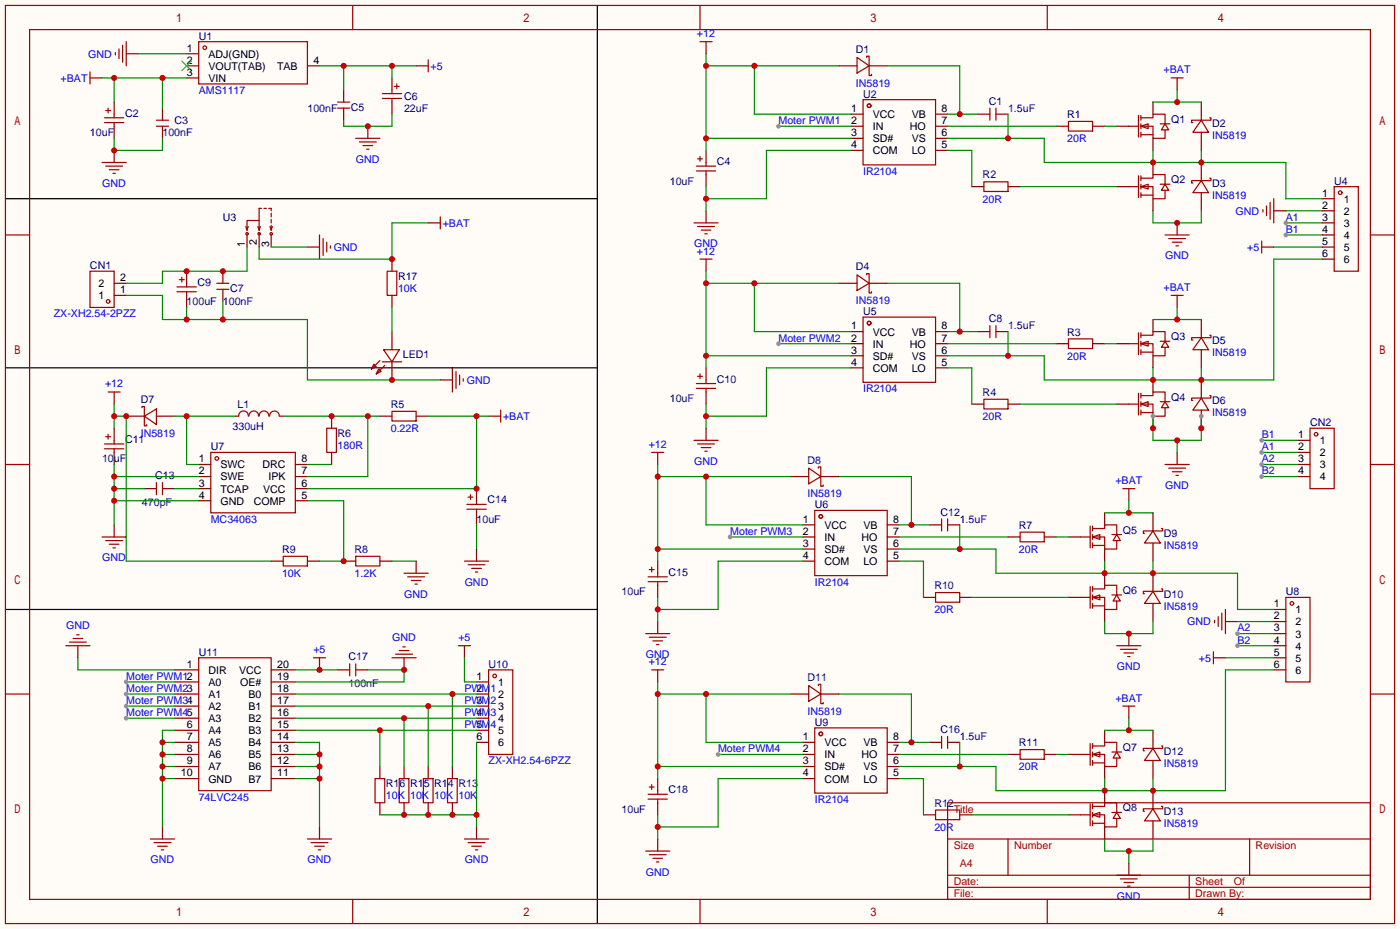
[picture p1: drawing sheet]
<svg xmlns="http://www.w3.org/2000/svg" width="294mm" height="195mm" viewBox="0 0 294 195" stroke-linecap="round" stroke-linejoin="round" font-family="sans-serif">
<path d="M0 0h294.4v195.3h-294.4z" fill="#fffcf7"/>
<g fill="none" stroke="#870000" stroke-width=".25">
<path d="M18.9 16.4h2.6M26.5 11.3h2.6M39.2 11.3h2.6M39.2 13.8h2.6M39.2 16.4h2.6M64.6 13.8h2.6M72.3 18.9v2.6M82.4 16.4v2.5M87.5 13.8h2.5M148.5 8.8v2.5M176.4 13.8h3.8M182.8 13.8h3.8"/>
<path d="M247.5 16.4v2.5M24 21.5v2.5M24 26.5v2.6M24 31.6v2.6M34.2 22.7v2.6M34.2 26.5v2.6M72.3 22.7v2.6M77.3 26.5v2.6M82.4 21.5v2.5M148.5 31.6v2.6M148.5 36.7v2.5M178.9 24h2.6"/>
<path d="M178.9 26.5h2.6M178.9 29.1h2.6M178.9 31.6h2.6M196.7 24h2.6M196.7 26.5h2.6M196.7 29.1h2.6M196.7 31.6h2.6M204.3 39.2h2.6M205.6 24h2.6M209.4 24h2.6M212 39.2h2.5M222.1 26.5h2.6"/>
<path d="M229.7 26.5h2.6M234.8 26.5h2.6M234.8 39.2h2.6M242.4 21.5v2.5M242.4 29.1v2.5M242.4 34.2v2.5M252.6 21.5v3.8M252.6 27.8v3.8M252.6 34.2v3.8M24 59.6h2.5M39.2 57v2.6M46.9 57v2.6"/>
<path d="M51.9 49.4v2.5M54.5 48.9v3M57 49.4v2.5M64.6 51.9h2.6M82.4 54.5v2.5M90 46.9h2.6M148.5 44.3v2.6M148.5 54.5v2.5M176.4 59.6h3.8M182.8 59.6h3.8M242.4 41.8v2.5M247.5 46.9v2.5"/>
<path d="M252.6 40.5v3.8M265.3 51.9h2.5M267.8 44.3h2.6M278 44.3h2.5M278 46.9h2.5M278 51.9h2.5M278 54.5h2.5M278 49.4h2.5M278 41.8h2.5M24 62.1h2.5M39.2 62.1v2.5M46.9 60.8v2.6"/>
<path d="M82.4 62.1v2.5M82.4 69.7v3.8M82.4 76.1v3.8M92.6 79.9h2.5M148.5 77.3v2.6M178.9 69.7h2.6M178.9 72.3h2.6M178.9 74.8h2.6M178.9 77.3h2.6M196.7 69.7h2.6M196.7 72.3h2.6M196.7 74.8h2.6"/>
<path d="M196.7 77.3h2.6M205.6 69.7h2.6M209.4 69.7h2.6M222.1 72.3h2.6M229.7 72.3h2.6M234.8 72.3h2.6M242.4 67.2v2.5M242.4 74.8v2.5M242.4 79.9v2.5M247.5 62.1v2.5M252.6 67.2v3.8M252.6 73.5v3.8"/>
<path d="M252.6 79.9v3.8M24 82.4v2.6M24 90v2.6M24 95.1v2.6M26.5 87.5h3.9M32.9 87.5h3.8M41.8 97.7h2.5M49.4 87.5h.8M58.8 87.5h.8M62.1 97.7h2.5M69.7 87.5v2.5M69.7 95.1v2.6"/>
<path d="M79.9 87.5h2.5M87.5 87.5h2.5M102.7 87.5h2.6M138.3 95.1v2.6M148.5 82.4v2.6M148.5 90v2.6M204.3 85h2.6M212 85h2.5M234.8 85h2.6M242.4 87.5v2.5M247.5 95.1v2.6M252.6 86.2v3.8"/>
<path d="M272.9 97.7h2.6M272.9 92.6h2.6M272.9 95.1h2.6M24 110.4v2.5M30.4 102.7h2.5M34.2 102.7h2.5M41.8 100.2h2.5M41.8 102.7h2.5M41.8 105.3h2.5M57 118h2.6M62.1 100.2h2.5M62.1 102.7h2.5"/>
<path d="M62.1 105.3h2.5M64.6 118h2.6M72.3 118h2.5M79.9 118h2.5M87.5 118v2.5M100.2 102.7v2.6M100.2 107.8v2.6M100.2 115.4v2.6M138.3 118v2.5M166.2 100.2h3.9M168.8 118h2.5M168.8 110.4h2.5"/>
<path d="M168.8 112.9h2.5M168.8 115.4h2.5M172.6 100.2h3.8M186.6 118h2.5M186.6 110.4h2.5M186.6 112.9h2.5M186.6 115.4h2.5M195.5 110.4h2.5M199.3 110.4h2.5M212 112.9h2.5M219.6 112.9h2.5M224.7 112.9h2.5"/>
<path d="M232.3 107.8v2.6M232.3 115.4v2.6M237.4 102.7v2.6M242.4 107.8v3.8M242.4 114.2v3.8M272.9 100.2h2.6M16.4 135.8v2.5M67.2 138.3v2.5M85 138.3v2.5M97.7 135.8v2.5M138.3 123.1v2.5M138.3 130.7v2.5"/>
<path d="M194.2 125.6h2.5M201.8 125.6h2.5M224.7 125.6h2.5M232.3 120.5v2.6M232.3 128.1v2.6M237.4 133.2v2.6M242.4 120.5v3.8M242.4 126.9v3.8M255.1 138.3h2.6M257.7 130.7h2.5M267.8 130.7h2.6M267.8 138.3h2.6"/>
<path d="M267.8 135.8h2.6M267.8 133.2h2.6M267.8 128.1h2.6M36.7 140.8h5.1M36.7 143.4h5.1M36.7 145.9h5.1M36.7 148.5h5.1M36.7 151h5.1M36.7 153.5h5.1M36.7 156.1h5.1M36.7 158.6h5.1M57 140.8h5.1"/>
<path d="M57 143.4h5.1M57 145.9h5.1M57 148.5h5.1M57 151h5.1M57 153.5h5.1M57 156.1h5.1M57 158.6h5.1M71 140.8h2.5M74.8 140.8h2.5M100.2 143.4h2.5M100.2 145.9h2.5M100.2 148.5h2.5"/>
<path d="M100.2 151h2.5M100.2 153.5h2.5M100.2 156.1h2.5M138.3 140.8v2.6M166.2 145.9h3.9M168.8 156.1h2.5M168.8 158.6h2.5M172.6 145.9h3.8M186.6 156.1h2.5M186.6 158.6h2.5M195.5 156.1h2.5M199.3 156.1h2.5"/>
<path d="M212 158.6h2.5M219.6 158.6h2.5M224.7 158.6h2.5M232.3 153.5v2.6M237.4 148.5v2.5M242.4 153.5v3.9M242.4 159.9v3.8M267.8 140.8h2.6M34.2 173.9v2.5M36.7 161.2h5.1M36.7 163.7h5.1M57 161.2h5.1"/>
<path d="M57 163.7h5.1M67.2 173.9v2.5M79.9 161.2v2.5M79.9 168.8v2.5M85 161.2v2.5M85 168.8v2.5M90 161.2v2.5M90 168.8v2.5M95.1 161.2v2.5M95.1 168.8v2.5M100.2 173.9v2.5M138.3 163.7v2.5"/>
<path d="M138.3 168.8v2.5M138.3 176.4v2.5M168.8 161.2h2.5M168.8 163.7h2.5M186.6 161.2h2.5M186.6 163.7h2.5M194.2 171.3h2.5M201.8 171.3h2.5M224.7 171.3h2.5M232.3 161.2v2.5M232.3 166.2v2.6M232.3 173.9v2.5"/>
<path d="M242.4 166.2v3.9M242.4 172.6v3.8M237.4 181.5v2.5"/>
</g>
<g fill="none" stroke="#a10000" stroke-width=".25">
<path d="M1.1 1.1h292.1v193.1h-292.1zM6.2 6.2h282v182.9h-282zM18.9 15.1v2.6M24.3 11v.6M25 10.3v2M25.8 9.5v3.6M26.5 8.8v5M41.8 8.8h22.8v8.9h-22.8zM74.2 1.1v5.1M80.4 19.7h4.1M82.4 18.9v.8M82.9 18.2h1"/>
<path d="M83.4 17.7v1M90 12.6v2.5M147.2 8.8h2.5M147.2 1.1v5.1M180.2 12.1l2.6 1.7-2.6 1.6zM182.2 12.1v-.3h.6v4.1h.5v-.3M220.2 1.1v5.1M246.3 16.4h2.5M21.5 34.2h5M22 24.8h4M22 25.8h4M22.2 34.9h3.6"/>
<path d="M22.2 23.2h1M22.7 22.7v1M23 35.7h2M23.7 36.4h.6M24 24v.8M24 25.8v.7M32.9 26.5h2.5M32.9 25.3h2.5M71 22.7h2.5M71 21.5h2.5M74.8 29.1h5.1M75.6 29.8h3.5"/>
<path d="M76.3 30.6h2.1M77.1 31.4h.5M80.4 20.7h4.1M82.4 20.7v.8M146.4 34.9h4.1M146.4 35.9h4.1M146.7 33.4h1M147.2 32.9v1M148.5 34.2v.7M148.5 35.9v.8M181.5 21h15.2v13.7h-15.2zM206.9 38.2h5.1v2.1h-5.1z"/>
<path d="M208.2 22.7v2.6M209.4 22.7v2.6M224.7 25.5h5v2.1h-5zM237.4 26.5h2M237.4 39.2h2M239.4 24.3v4.5M239.4 37v4.5M239.9 26.5l1.5-.5v1.1zM239.9 24.8h2.5v-.8h2.6v2M239.9 26.5h2.5v2.6h2.6v-1.8M239.9 39.2l1.5-.5v1.1zM239.9 37.5h2.5v-.8h2.6v2"/>
<path d="M239.9 39.2h2.5v2.6h2.6v-1.8M239.9 28.3h2.5M239.9 24.3v1M239.9 26v1.1M239.9 27.8v1M239.9 37v1M239.9 38.7v1.1M244 26h2M244 38.7h2M245 26l.7 1.3h-1.5zM245 38.7l.7 1.3h-1.5zM252.6 25.3l1.5 2.5h-3.3z"/>
<path d="M252.6 38l1.5 2.5h-3.3zM254.4 24.8h.2v.5h-4v.5h.2M254.4 37.5h.2v.5h-4v.5h.2M280.5 39.2h5.1v17.8h-5.1zM1.1 49.4h5.1M18.9 57h5.1v7.6h-5.1zM37.7 58.8h1M38.2 58.3v1M39.2 59.6v.7M45.6 59.6h2.5M51.7 47.6l.2 .8M51.9 48.4v-2h2.6v2"/>
<path d="M52.2 47.6l-.3 .8M54.2 47.6l.3 .8M54.7 47.6l-.2 .8M55 43.8h-.5v2.6M55.5 43.8h.5M56.5 43.8h.5v.5M56.8 47.6l.2 .8M57 44.8v.8M57 46.1v.8M57 47.4v1M57.3 47.6l-.3 .8M67.2 49.4v5.1"/>
<path d="M67.9 50.2v3.5M68.7 50.9v2.1M69.5 51.7v.5M81.4 57h2v5.1h-2zM92.6 45.6v2.5M145.9 46.9h5.1M146.7 47.6h3.5M147.2 54.5h2.5M147.4 48.4h2.1M148.2 49.1h.5M180.2 57.8l2.6 1.8-2.6 1.5zM182.2 57.8v-.3h.6v4.1h.5v-.3"/>
<path d="M239.9 40.5v1M239.9 41h2.5M245 49.4h5.1M245.7 50.2h3.6M246.5 50.9h2M247.3 51.7h.5M265.3 50.7v2.5M265.6 44.1v.5M266.3 43.3v2M267.1 42.5v3.6M267.8 41.8v5.1M288.2 49.4h5"/>
<path d="M37.2 60.3h4.1M37.2 61.3h4.1M39.2 61.3v.8M45.6 60.8h2.5M78.6 76.6l.5 .5-1 .5zM79.6 77.6l.5 .5-1 .5zM79.9 75.8l-1.8 1.8M80.4 76.1h4.1M80.6 73.5h3.3l-1.5 2.6zM80.9 76.8l-1.8 1.8M95.1 77.3v5.1M95.9 78.1v3.6"/>
<path d="M96.6 78.9v2M97.4 79.6v.5M146.7 79.1h1M147.2 78.6v1M148.5 79.9v.7M181.5 66.7h15.2v13.7h-15.2zM208.2 68.5v2.5M209.4 68.5v2.5M224.7 71.2h5v2.1h-5zM237.4 72.3h2M239.4 70v4.5M239.9 72.3l1.5-.5v1z"/>
<path d="M239.9 70.5h2.5v-.8h2.6v2.1M239.9 72.3h2.5v2.5h2.6v-1.8M239.9 70v1M239.9 71.8v1M239.9 73.5v1M239.9 74h2.5M244 71.8h2M245 71.8l.7 1.2h-1.5zM246.3 62.1h2.5M252.6 71l1.5 2.5h-3.3zM254.4 70.5h.2v.5h-4v.5h.2M1.1 97.7h5.1"/>
<path d="M22 93.3h4M22 94.4h4M22.2 91.8h1M22.7 82.4h2.6M22.7 91.3v1M24 92.6v.7M24 94.4v.7M29.8 85.7v-.2h.6v4h.5v-.2M30.4 87.5l2.5-1.5v3.3zM44.3 95.1h17.8v12.7h-17.8zM50.2 87.5a1.01 1.01 0 0 1 1-1.1 1.01 1.01 0 0 1 1 1.1M52.3 87.5a1.01 1.01 0 0 1 1.1-1.1 1.01 1.01 0 0 1 1 1.1"/>
<path d="M54.5 87.5a1.01 1.01 0 0 1 1-1.1 1.01 1.01 0 0 1 1 1.1M56.7 87.5a1.01 1.01 0 0 1 1-1.1 1.01 1.01 0 0 1 1 1.1M68.7 90h2v5.1h-2zM82.4 86.5h5.1v2h-5.1zM105.3 86.2v2.6M137 95.1h2.6M145.9 92.6h5.1M146.4 80.6h4.1M146.4 81.7h4.1M146.7 93.3h3.5M147.4 94.1h2.1M148.2 94.9h.5"/>
<path d="M148.5 81.7v.7M170.1 98.4l2.5 1.8-2.5 1.5zM172.1 98.4v-.2h.5v4h.5v-.2M206.9 83.9h5.1v2.1h-5.1zM237.4 85h2M239.4 82.7v4.5M239.9 85l1.5-.5v1zM239.9 83.2h2.5v-.8h2.6v2.1M239.9 85h2.5v2.5h2.6v-1.8M239.9 82.7v1M239.9 84.5v1M239.9 86.2v1"/>
<path d="M239.9 86.7h2.5M244 84.5h2M245 84.5l.7 1.2h-1.5zM245 97.7h5.1M245.7 98.4h3.6M246.5 99.2h2M247.3 99.9h.5M252.6 83.7l1.5 2.5h-3.3zM254.4 83.2h.2v.5h-4v.5h.2M275.5 90h5v12.7h-5zM288.2 97.7h5M21.5 112.9h5"/>
<path d="M22.2 113.7h3.6M23 114.4h2M23.7 115.2h.6M32.9 101.5v2.5M34.2 101.5v2.5M59.6 117h5v2h-5zM74.8 117h5.1v2h-5.1zM97.7 118h5M98.2 106h4M98.2 107.1h4M98.4 118.7h3.6M98.4 104.5h1"/>
<path d="M98.9 104v1M99.2 119.5h2M100.2 105.3v.7M100.2 107.1v.7M136.5 119.8h1M137 119.3v1M171.3 107.3h15.3v13.7h-15.3zM198 109.1v2.5M199.3 109.1v2.5M214.5 111.9h5.1v2h-5.1zM227.2 112.9h2M229.2 110.6v4.6"/>
<path d="M229.7 112.9l1.6-.5v1zM229.7 111.1h2.6v-.7h2.5v2M229.7 112.9h2.6v2.5h2.5v-1.7M229.7 114.7h2.6M229.7 110.6v1M229.7 112.4v1M229.7 114.2v1M233.8 112.4h2M234.8 112.4l.8 1.3h-1.5zM236.1 102.7h2.5M242.4 111.6l1.6 2.6h-3.3zM244.2 111.1h.3v.5h-4.1v.5h.3"/>
<path d="M13.8 135.8h5.1M14.6 135h3.6M15.4 134.2h2M16.1 133.5h.5M41.8 138.3h15.2v27.9h-15.2zM65.9 138.3h2.6M73.5 139.6v2.5M74.8 139.6v2.5M82.4 138.3h5.1M83.2 137.5h3.5M83.9 136.8h2.1M84.7 136h.5"/>
<path d="M85 120.5h5M85.7 121.3h3.6M86.5 122h2M87.2 122.8h.6M96.4 135.8h2.5M99.9 120.3h.6M135.8 133.2h5M136.3 121.3h4M136.3 122.3h4M136.5 134h3.6M137.3 134.7h2M138 135.5h.6"/>
<path d="M138.3 120.5v.8M138.3 122.3v.8M196.7 124.6h5.1v2h-5.1zM227.2 125.6h2M229.2 123.3v4.6M229.7 125.6l1.6-.5v1zM229.7 123.8h2.6v-.7h2.5v2M229.7 125.6h2.6v2.5h2.5v-1.7M229.7 123.3v1M229.7 125.1v1M229.7 126.9v1M229.7 127.4h2.6"/>
<path d="M233.8 125.1h2M234.8 125.1l.8 1.3h-1.5zM234.8 135.8h5.1M235.6 136.5h3.5M236.3 137.3h2.1M237.1 138h.5M242.4 124.3l1.6 2.6h-3.3zM244.2 123.8h.3v.5h-4.1v.5h.3M255.1 137v2.6M255.4 130.4v.5M256.2 129.7v2M256.9 128.9v3.6"/>
<path d="M257.7 128.1v5.1M270.4 125.6h5.1v17.8h-5.1zM1.1 145.9h5.1M102.7 140.8h5.1v17.8h-5.1zM137 140.8h2.6M170.1 144.1l2.5 1.8-2.5 1.5zM171.3 153h15.3v13.8h-15.3zM172.1 144.1v-.2h.5v4.1h.5v-.3M198 154.8v2.6M199.3 154.8v2.6M214.5 157.6h5.1v2h-5.1zM227.2 158.6h2"/>
<path d="M229.2 156.3v4.6M229.7 158.6l1.6-.5v1zM229.7 156.8h2.6v-.7h2.5v2M229.7 158.6h2.6v2.6h2.5v-1.8M229.7 156.3v1.1M229.7 158.1v1M229.7 159.9v1M233.8 158.1h2M234.8 158.1l.8 1.3h-1.5zM236.1 148.5h2.5M242.4 157.4l1.6 2.5h-3.3zM244.2 156.8h.3v.6h-4.1v.5h.3"/>
<path d="M288.2 145.9h5M31.6 176.4h5.1M32.4 177.2h3.5M33.1 177.9h2.1M33.9 178.7h.5M64.6 176.4h5.1M65.4 177.2h3.6M66.2 177.9h2M66.9 178.7h.5M78.9 163.7h2v5.1h-2zM83.9 163.7h2.1v5.1h-2.1zM89 163.7h2.1v5.1h-2.1z"/>
<path d="M94.1 163.7h2v5.1h-2zM97.7 176.4h5M98.4 177.2h3.6M99.2 177.9h2M99.9 178.7h.6M135.8 178.9h5M136.3 167h4M136.3 168h4M136.5 179.7h3.6M136.5 165.5h1M137 165v1M138.3 166.2v.8"/>
<path d="M138.3 168v.8M196.7 170.3h5.1v2h-5.1zM199.3 168.8h88.9v20.3h-88.9zM199.3 176.4h88.9M212 176.4v7.6M227.2 171.3h2M229.2 169v4.6M229.7 171.3l1.6-.5v1zM229.7 169.5h2.6v-.7h2.5v2M229.7 171.3h2.6v2.6h2.5v-1.8M229.7 169v1.1M229.7 170.8v1"/>
<path d="M229.7 172.6v1M229.7 160.4h2.6M229.7 173.1h2.6M233.8 170.8h2M234.8 170.8l.8 1.3h-1.5zM242.4 170.1l1.6 2.5h-3.3zM244.2 169.5h.3v.6h-4.1v.5h.3M262.8 176.4v7.6M74.2 189.1v5.1M137.3 180.5h2M138 181.2h.6M147.2 189.1v5.1"/>
<path d="M199.3 184h88.9M199.3 186.6h88.9M220.2 189.1v5.1M235.6 184.8h3.5M236.3 185.5h2.1M237.1 186.3h.5M250.1 184v5.1"/>
<circle cx="43.1" cy="10" r=".38"/>
<circle cx="182.8" cy="22.2" r=".38"/>
<circle cx="51.9" cy="49.1" r=".25"/>
<circle cx="54.5" cy="49.1" r=".25"/>
<circle cx="57" cy="49.1" r=".25"/>
<circle cx="281.8" cy="40.5" r=".38"/>
<circle cx="22.7" cy="63.4" r=".38"/>
<circle cx="182.8" cy="67.9" r=".38"/>
<circle cx="45.6" cy="96.4" r=".38"/>
<circle cx="276.7" cy="91.3" r=".38"/>
<circle cx="172.6" cy="108.6" r=".38"/>
<circle cx="271.7" cy="126.9" r=".38"/>
<circle cx="104" cy="142.1" r=".38"/>
<circle cx="172.6" cy="154.3" r=".38"/>
</g>
<path d="M125.6 1.1v193.1M1.1 41.8h124.5M1.1 77.3h124.5M1.1 128.1h124.5" fill="none" stroke="#000" stroke-width=".25"/>
<path d="M38.2 12.8l2.1 2.1M40.3 12.8l-2.1 2.1" fill="none" stroke="#3c3" stroke-width=".25"/>
<path d="M21.5 16.4h17.7M24 16.4v5.1M29.1 11.3h10.1M34.2 16.4v6.3" fill="none" stroke="#008700" stroke-width=".25"/>
<g fill="#c00">
<circle cx="24" cy="16.4" r=".63"/>
<circle cx="34.2" cy="16.4" r=".63"/>
</g>
<path d="M24 29.1v2.5h10.2v-2.5" fill="none" stroke="#008700" stroke-width=".25"/>
<circle cx="24" cy="31.6" r=".63" fill="#c00"/>
<path d="M67.2 13.8h20.3M72.3 13.8v5.1M82.4 13.8v2.6" fill="none" stroke="#008700" stroke-width=".25"/>
<g fill="#c00">
<circle cx="72.3" cy="13.8" r=".63"/>
<circle cx="82.4" cy="13.8" r=".63"/>
</g>
<path d="M82.4 24v2.5h-10.1v-1.2" fill="none" stroke="#008700" stroke-width=".25"/>
<circle cx="77.3" cy="26.5" r=".63" fill="#c00"/>
<path d="M51.9 51.9v5.1h-17.7v2.6h-7.7" fill="none" stroke="#008700" stroke-width=".25"/>
<g fill="#c00">
<circle cx="46.9" cy="57" r=".63"/>
<circle cx="39.2" cy="57" r=".63"/>
</g>
<path d="M57 51.9h7.6M26.5 62.1h7.7v5.1h30.4v12.7h28M39.2 64.6v2.6M46.9 63.4v3.8" fill="none" stroke="#008700" stroke-width=".25"/>
<g fill="#c00">
<circle cx="46.9" cy="67.2" r=".63"/>
<circle cx="82.4" cy="79.9" r=".63"/>
<circle cx="39.2" cy="67.2" r=".63"/>
</g>
<path d="M36.7 87.5h12.7M39.2 87.5v10.2h2.6M64.6 97.7h5.1" fill="none" stroke="#008700" stroke-width=".25"/>
<circle cx="39.2" cy="87.5" r=".63" fill="#c00"/>
<path d="M24 85v5M24 87.5h2.5v30.5h30.5" fill="none" stroke="#008700" stroke-width=".25"/>
<g fill="#c00">
<circle cx="24" cy="87.5" r=".63"/>
<circle cx="26.5" cy="87.5" r=".63"/>
</g>
<path d="M24 97.7v12.7M24 102.7h6.4M24 100.2h17.8M24 105.3h17.8M36.7 102.7h5.1" fill="none" stroke="#008700" stroke-width=".25"/>
<g fill="#c00">
<circle cx="24" cy="102.7" r=".63"/>
<circle cx="24" cy="100.2" r=".63"/>
<circle cx="24" cy="105.3" r=".63"/>
</g>
<path d="M59.6 87.5h20.3M77.3 87.5v12.7h-12.7M100.2 110.4v5" fill="none" stroke="#008700" stroke-width=".25"/>
<g fill="#c00">
<circle cx="77.3" cy="87.5" r=".63"/>
<circle cx="69.7" cy="87.5" r=".63"/>
</g>
<path d="M90 87.5h12.7M100.2 87.5v15.2h-35.6" fill="none" stroke="#008700" stroke-width=".25"/>
<g fill="#c00">
<circle cx="100.2" cy="102.7" r=".63"/>
<circle cx="100.2" cy="87.5" r=".63"/>
</g>
<path d="M62.1 140.8h8.9" fill="none" stroke="#008700" stroke-width=".25"/>
<circle cx="67.2" cy="140.8" r=".63" fill="#c00"/>
<path d="M77.3 140.8h7.7v2.6h-22.9" fill="none" stroke="#008700" stroke-width=".25"/>
<circle cx="85" cy="140.8" r=".63" fill="#c00"/>
<path d="M62.1 156.1h5.1v17.8M62.1 158.6h5.1M62.1 163.7h5.1M62.1 161.2h5.1" fill="none" stroke="#008700" stroke-width=".25"/>
<g fill="#c00">
<circle cx="67.2" cy="163.7" r=".63"/>
<circle cx="67.2" cy="161.2" r=".63"/>
<circle cx="67.2" cy="158.6" r=".63"/>
</g>
<path d="M100.2 156.1v17.8M79.9 171.3h20.3" fill="none" stroke="#008700" stroke-width=".25"/>
<g fill="#c00">
<circle cx="85" cy="171.3" r=".63"/>
<circle cx="90" cy="171.3" r=".63"/>
<circle cx="95.1" cy="171.3" r=".63"/>
<circle cx="100.2" cy="171.3" r=".63"/>
</g>
<path d="M97.7 138.3v5.1h2.5M62.1 145.9h38.1M95.1 145.9v15.3" fill="none" stroke="#008700" stroke-width=".25"/>
<circle cx="95.1" cy="145.9" r=".63" fill="#c00"/>
<path d="M62.1 148.5h38.1M90 148.5v12.7" fill="none" stroke="#008700" stroke-width=".25"/>
<circle cx="90" cy="148.5" r=".63" fill="#c00"/>
<path d="M62.1 151h38.1M85 151v10.2" fill="none" stroke="#008700" stroke-width=".25"/>
<circle cx="85" cy="151" r=".63" fill="#c00"/>
<path d="M62.1 153.5h38.1M79.9 153.5v7.7" fill="none" stroke="#008700" stroke-width=".25"/>
<circle cx="79.9" cy="153.5" r=".63" fill="#c00"/>
<path d="M16.4 138.3v2.5h20.3M34.2 156.1h2.5M34.2 158.6h2.5M36.7 153.5h-2.5v20.4M34.2 161.2h2.5M34.2 163.7h2.5" fill="none" stroke="#008700" stroke-width=".25"/>
<g fill="#c00">
<circle cx="34.2" cy="156.1" r=".63"/>
<circle cx="34.2" cy="158.6" r=".63"/>
<circle cx="34.2" cy="161.2" r=".63"/>
<circle cx="34.2" cy="163.7" r=".63"/>
</g>
<path d="M26.5 143.4h10.2" fill="none" stroke="#008700" stroke-width=".25"/>
<circle cx="26.5" cy="143.4" r=".51" fill="#999"/>
<path d="M26.5 145.9h10.2" fill="none" stroke="#008700" stroke-width=".25"/>
<circle cx="26.5" cy="145.9" r=".51" fill="#999"/>
<path d="M26.5 148.5h10.2" fill="none" stroke="#008700" stroke-width=".25"/>
<circle cx="26.5" cy="148.5" r=".51" fill="#999"/>
<path d="M26.5 151h10.2" fill="none" stroke="#008700" stroke-width=".25"/>
<circle cx="26.5" cy="151" r=".51" fill="#999"/>
<path d="M148.5 39.2v5.1M178.9 31.6h-17.7v10.2h-12.7" fill="none" stroke="#008700" stroke-width=".25"/>
<circle cx="148.5" cy="41.8" r=".63" fill="#c00"/>
<path d="M148.5 11.3v20.3M148.5 13.8h27.9M158.6 13.8v10.2h20.3M148.5 29.1h30.4" fill="none" stroke="#008700" stroke-width=".25"/>
<g fill="#c00">
<circle cx="148.5" cy="29.1" r=".63"/>
<circle cx="148.5" cy="13.8" r=".63"/>
<circle cx="158.6" cy="13.8" r=".63"/>
</g>
<path d="M163.7 26.5h15.2" fill="none" stroke="#008700" stroke-width=".25"/>
<circle cx="163.7" cy="26.5" r=".51" fill="#999"/>
<path d="M199.3 29.1h20.3v5.1h50.8v7.6h7.6M212 24v5.1M242.4 31.6v2.6M252.6 31.6v2.6" fill="none" stroke="#008700" stroke-width=".25"/>
<g fill="#c00">
<circle cx="242.4" cy="34.2" r=".63"/>
<circle cx="212" cy="29.1" r=".63"/>
<circle cx="252.6" cy="34.2" r=".63"/>
</g>
<path d="M247.5 18.9v2.6M199.3 31.6h5v7.6M242.4 21.5h10.2" fill="none" stroke="#008700" stroke-width=".25"/>
<circle cx="247.5" cy="21.5" r=".63" fill="#c00"/>
<path d="M186.6 13.8h15.2v10.2M199.3 26.5h22.8M199.3 24h6.3M214.5 39.2h20.3M232.3 26.5h2.5" fill="none" stroke="#008700" stroke-width=".25"/>
<circle cx="201.8" cy="24" r=".63" fill="#c00"/>
<path d="M148.5 57v20.3M148.5 59.6h27.9M158.6 59.6v10.1h20.3M270.4 44.3h7.6M148.5 74.8h30.4" fill="none" stroke="#008700" stroke-width=".25"/>
<g fill="#c00">
<circle cx="148.5" cy="74.8" r=".63"/>
<circle cx="148.5" cy="59.6" r=".63"/>
<circle cx="158.6" cy="59.6" r=".63"/>
</g>
<path d="M178.9 77.3h-17.7v10.2h-12.7M148.5 85v5" fill="none" stroke="#008700" stroke-width=".25"/>
<circle cx="148.5" cy="87.5" r=".63" fill="#c00"/>
<path d="M163.7 72.3h15.2" fill="none" stroke="#008700" stroke-width=".25"/>
<circle cx="163.7" cy="72.3" r=".51" fill="#999"/>
<path d="M199.3 77.3h5v7.7M242.4 87.5v5.1h10.2v-5.1M247.5 92.6v2.5" fill="none" stroke="#008700" stroke-width=".25"/>
<g fill="#c00">
<circle cx="247.5" cy="92.6" r=".63"/>
<circle cx="242.4" cy="90" r=".63"/>
<circle cx="252.6" cy="90" r=".63"/>
</g>
<g fill="#999">
<circle cx="242.4" cy="87.5" r=".51"/>
<circle cx="252.6" cy="87.5" r=".51"/>
</g>
<path d="M242.4 67.2h10.2M247.5 64.6v2.6" fill="none" stroke="#008700" stroke-width=".25"/>
<circle cx="247.5" cy="67.2" r=".63" fill="#c00"/>
<path d="M186.6 59.6h15.2v10.1M199.3 72.3h22.8M199.3 69.7h6.3M232.3 72.3h2.5M214.5 85h20.3" fill="none" stroke="#008700" stroke-width=".25"/>
<circle cx="201.8" cy="69.7" r=".63" fill="#c00"/>
<path d="M278 54.5h-10.2v25.4h-48.2v-5.1h-20.3M212 69.7v5.1M242.4 77.3v2.6M252.6 77.3v2.6" fill="none" stroke="#008700" stroke-width=".25"/>
<g fill="#c00">
<circle cx="212" cy="74.8" r=".63"/>
<circle cx="242.4" cy="79.9" r=".63"/>
<circle cx="252.6" cy="79.9" r=".63"/>
</g>
<path d="M267.8 51.9h10.2M270.4 46.9h7.6" fill="none" stroke="#008700" stroke-width=".25"/>
<circle cx="270.4" cy="46.9" r=".51" fill="#999"/>
<path d="M270.4 49.4h7.6" fill="none" stroke="#008700" stroke-width=".25"/>
<circle cx="270.4" cy="49.4" r=".51" fill="#999"/>
<path d="M242.4 44.3v2.6h10.2v-2.6" fill="none" stroke="#008700" stroke-width=".25"/>
<circle cx="247.5" cy="46.9" r=".63" fill="#c00"/>
<path d="M168.8 118h-17.8v10.1h-12.7M138.3 125.6v5.1" fill="none" stroke="#008700" stroke-width=".25"/>
<circle cx="138.3" cy="128.1" r=".63" fill="#c00"/>
<path d="M138.3 97.7v20.3M138.3 115.4h30.5M138.3 100.2h27.9M148.5 100.2v10.2h20.3" fill="none" stroke="#008700" stroke-width=".25"/>
<g fill="#c00">
<circle cx="138.3" cy="115.4" r=".63"/>
<circle cx="148.5" cy="100.2" r=".63"/>
<circle cx="138.3" cy="100.2" r=".63"/>
</g>
<path d="M153.5 112.9h15.3" fill="none" stroke="#008700" stroke-width=".25"/>
<circle cx="153.5" cy="112.9" r=".51" fill="#999"/>
<path d="M189.1 115.4h20.3v5.1h50.8v7.6h7.6M201.8 110.4v5M232.3 118v2.5M242.4 118v2.5" fill="none" stroke="#008700" stroke-width=".25"/>
<g fill="#c00">
<circle cx="232.3" cy="120.5" r=".63"/>
<circle cx="242.4" cy="120.5" r=".63"/>
<circle cx="201.8" cy="115.4" r=".63"/>
</g>
<path d="M189.1 118h5.1v7.6M232.3 107.8h10.1M237.4 105.3v2.5" fill="none" stroke="#008700" stroke-width=".25"/>
<circle cx="237.4" cy="107.8" r=".63" fill="#c00"/>
<path d="M176.4 100.2h15.2v10.2M189.1 112.9h22.9M189.1 110.4h6.4M222.1 112.9h2.6M204.3 125.6h20.4" fill="none" stroke="#008700" stroke-width=".25"/>
<circle cx="191.6" cy="110.4" r=".63" fill="#c00"/>
<path d="M260.2 130.7h7.6M138.3 143.4v20.3M138.3 145.9h27.9M148.5 145.9v10.2h20.3M138.3 161.2h30.5" fill="none" stroke="#008700" stroke-width=".25"/>
<g fill="#c00">
<circle cx="138.3" cy="161.2" r=".63"/>
<circle cx="138.3" cy="145.9" r=".63"/>
<circle cx="148.5" cy="145.9" r=".63"/>
</g>
<path d="M138.3 171.3v5.1M168.8 163.7h-17.8v10.2h-12.7" fill="none" stroke="#008700" stroke-width=".25"/>
<circle cx="138.3" cy="173.9" r=".63" fill="#c00"/>
<path d="M151 158.6h17.8" fill="none" stroke="#008700" stroke-width=".25"/>
<circle cx="151" cy="158.6" r=".51" fill="#999"/>
<path d="M189.1 163.7h5.1v7.6M232.3 176.4v2.5h10.1v-2.5M237.4 178.9v2.6" fill="none" stroke="#008700" stroke-width=".25"/>
<circle cx="237.4" cy="178.9" r=".63" fill="#c00"/>
<path d="M232.3 153.5h10.1M237.4 151v2.5" fill="none" stroke="#008700" stroke-width=".25"/>
<circle cx="237.4" cy="153.5" r=".63" fill="#c00"/>
<path d="M189.1 158.6h22.9M201.8 156.1v5.1M222.1 158.6h2.6M267.8 140.8h-10.1v25.4h-48.3v-5h-20.3M204.3 171.3h20.4M232.3 163.7v2.5M242.4 163.7v2.5" fill="none" stroke="#008700" stroke-width=".25"/>
<g fill="#c00">
<circle cx="242.4" cy="166.2" r=".63"/>
<circle cx="232.3" cy="166.2" r=".63"/>
<circle cx="201.8" cy="161.2" r=".63"/>
</g>
<path d="M176.4 145.9h15.2v10.2M189.1 156.1h6.4" fill="none" stroke="#008700" stroke-width=".25"/>
<circle cx="191.6" cy="156.1" r=".63" fill="#c00"/>
<path d="M257.7 138.3h10.1M260.2 133.2h7.6" fill="none" stroke="#008700" stroke-width=".25"/>
<circle cx="260.2" cy="133.2" r=".51" fill="#999"/>
<path d="M260.2 135.8h7.6" fill="none" stroke="#008700" stroke-width=".25"/>
<circle cx="260.2" cy="135.8" r=".51" fill="#999"/>
<path d="M232.3 130.7v2.5h10.1v-2.5" fill="none" stroke="#008700" stroke-width=".25"/>
<circle cx="237.4" cy="133.2" r=".63" fill="#c00"/>
<path d="M265.3 92.6h7.6" fill="none" stroke="#008700" stroke-width=".25"/>
<circle cx="265.3" cy="92.6" r=".51" fill="#999"/>
<path d="M265.3 95.1h7.6" fill="none" stroke="#008700" stroke-width=".25"/>
<circle cx="265.3" cy="95.1" r=".51" fill="#999"/>
<path d="M265.3 97.7h7.6" fill="none" stroke="#008700" stroke-width=".25"/>
<circle cx="265.3" cy="97.7" r=".51" fill="#999"/>
<path d="M265.3 100.2h7.6" fill="none" stroke="#008700" stroke-width=".25"/>
<circle cx="265.3" cy="100.2" r=".51" fill="#999"/>
<path d="M64.6 105.3h7.7v12.7h-5.1M82.4 118h5.1" fill="none" stroke="#008700" stroke-width=".25"/>
<circle cx="72.3" cy="118" r=".63" fill="#c00"/>
<path d="M90 46.9h-7.6v7.6h-27.9v-2.6" fill="none" stroke="#008700" stroke-width=".25"/>
<circle cx="82.4" cy="54.5" r=".63" fill="#c00"/>
<path d="M82.4 64.6v5.1" fill="none" stroke="#008700" stroke-width=".25"/>
<g font-size="2.2">
<text x="39.3" y="10.9">1</text>
<text x="39.3" y="13.4">2</text>
<text x="39.3" y="15.9">3</text>
<text x="43.8" y="12.1">ADJ(GND)</text>
<text x="43.8" y="14.7">VOUT(TAB)</text>
<text x="43.8" y="17.2">VIN</text>
<text x="58.3" y="14.7">TAB</text>
<text x="65.9" y="13.4">4</text>
<text x="179" y="23.6">1</text>
<text x="198" y="23.6">8</text>
<text x="179" y="26.1">2</text>
<text x="179" y="28.6">3</text>
<text x="183.5" y="24.8">VCC</text>
<text x="183.5" y="27.4">IN</text>
<text x="183.5" y="29.9">SD#</text>
<text x="191.3" y="27.4">HO</text>
<text x="191.7" y="29.9">VS</text>
<text x="191.7" y="24.8">VB</text>
<text x="198" y="28.6">6</text>
<text x="198" y="26.1">7</text>
<text x="179" y="31.2">4</text>
<text x="183.5" y="32.4">COM</text>
<text x="191.7" y="32.4">LO</text>
<text x="198" y="31.2">5</text>
<text x="278" y="41.3">1</text>
<text x="278" y="46.4">3</text>
<text x="278" y="43.9">2</text>
<text x="282.6" y="47.7">3</text>
<text x="282.6" y="45.1">2</text>
<text x="282.6" y="42.6">1</text>
<text x="51.5" y="51.9" transform="rotate(-90 51.5 51.9)">1</text>
<text x="54" y="51.4" transform="rotate(-90 54 51.4)">2</text>
<text x="56.6" y="51.9" transform="rotate(-90 56.6 51.9)">3</text>
<text x="278" y="51.5">5</text>
<text x="278" y="49">4</text>
<text x="282.6" y="52.8">5</text>
<text x="282.6" y="50.2">4</text>
<text x="25.3" y="59.1">2</text>
<text x="278" y="54">6</text>
<text x="282.6" y="55.3">6</text>
<text x="20.7" y="62.9">1</text>
<text x="20.7" y="60.4">2</text>
<text x="25.3" y="61.7">1</text>
<text x="179" y="69.3">1</text>
<text x="179" y="71.8">2</text>
<text x="183.5" y="70.5">VCC</text>
<text x="191.7" y="70.5">VB</text>
<text x="198" y="71.8">7</text>
<text x="198" y="69.3">8</text>
<text x="179" y="74.4">3</text>
<text x="179" y="76.9">4</text>
<text x="183.5" y="73.1">IN</text>
<text x="183.5" y="75.6">SD#</text>
<text x="191.3" y="73.1">HO</text>
<text x="191.7" y="75.6">VS</text>
<text x="198" y="76.9">5</text>
<text x="198" y="74.4">6</text>
<text x="183.5" y="78.2">COM</text>
<text x="191.7" y="78.2">LO</text>
<text x="272.9" y="92.1">1</text>
<text x="272.9" y="94.7">2</text>
<text x="277.5" y="93.4">1</text>
<text x="277.5" y="95.9">2</text>
<text x="41.8" y="97.2">1</text>
<text x="41.8" y="99.8">2</text>
<text x="46.4" y="98.5">SWC</text>
<text x="46.4" y="101">SWE</text>
<text x="55.2" y="98.5">DRC</text>
<text x="56.5" y="101">IPK</text>
<text x="63.4" y="99.8">7</text>
<text x="63.4" y="97.2">8</text>
<text x="272.9" y="97.2">3</text>
<text x="272.9" y="99.8">4</text>
<text x="277.5" y="98.5">3</text>
<text x="277.5" y="101">4</text>
<text x="41.8" y="102.3">3</text>
<text x="41.8" y="104.8">4</text>
<text x="46.4" y="103.6">TCAP</text>
<text x="46.4" y="106.1">GND</text>
<text x="53.3" y="106.1">COMP</text>
<text x="55.3" y="103.6">VCC</text>
<text x="63.4" y="104.8">5</text>
<text x="63.4" y="102.3">6</text>
<text x="168.8" y="109.9">1</text>
<text x="168.8" y="112.5">2</text>
<text x="173.4" y="111.2">VCC</text>
<text x="173.4" y="113.7">IN</text>
<text x="181.2" y="113.7">HO</text>
<text x="181.5" y="111.2">VB</text>
<text x="187.8" y="112.5">7</text>
<text x="187.8" y="109.9">8</text>
<text x="168.8" y="115">3</text>
<text x="168.8" y="117.5">4</text>
<text x="173.4" y="116.3">SD#</text>
<text x="173.4" y="118.8">COM</text>
<text x="181.5" y="118.8">LO</text>
<text x="181.5" y="116.3">VS</text>
<text x="187.8" y="117.5">5</text>
<text x="187.8" y="115">6</text>
<text x="267.9" y="130.2">2</text>
<text x="267.9" y="127.7">1</text>
<text x="272.4" y="131.5">2</text>
<text x="272.4" y="129">1</text>
<text x="267.9" y="137.9">5</text>
<text x="267.9" y="135.3">4</text>
<text x="267.9" y="132.8">3</text>
<text x="272.4" y="136.6">4</text>
<text x="272.4" y="134">3</text>
<text x="39.3" y="140.4">1</text>
<text x="43.8" y="141.7">DIR</text>
<text x="50.3" y="141.7">VCC</text>
<text x="58.3" y="142.9">19</text>
<text x="58.3" y="140.4">20</text>
<text x="100.2" y="142.9">1</text>
<text x="267.9" y="140.4">6</text>
<text x="272.4" y="141.7">6</text>
<text x="272.4" y="139.1">5</text>
<text x="43.8" y="144.2">A0</text>
<text x="43.8" y="146.7">A1</text>
<text x="43.8" y="149.3">A2</text>
<text x="50.5" y="144.2">OE#</text>
<text x="52.2" y="149.3">B1</text>
<text x="52.2" y="146.7">B0</text>
<text x="58.3" y="148">17</text>
<text x="58.3" y="145.5">18</text>
<text x="100.2" y="148">3</text>
<text x="100.2" y="145.5">2</text>
<text x="104.8" y="149.3">3</text>
<text x="104.8" y="146.7">2</text>
<text x="104.8" y="144.2">1</text>
<text x="39.3" y="153.1">6</text>
<text x="39.3" y="155.6">7</text>
<text x="43.8" y="151.8">A3</text>
<text x="43.8" y="154.4">A4</text>
<text x="52.2" y="154.4">B3</text>
<text x="52.2" y="151.8">B2</text>
<text x="58.3" y="155.6">14</text>
<text x="58.3" y="153.1">15</text>
<text x="58.3" y="150.6">16</text>
<text x="100.2" y="155.6">6</text>
<text x="100.2" y="153.1">5</text>
<text x="100.2" y="150.6">4</text>
<text x="104.8" y="154.4">5</text>
<text x="104.8" y="151.8">4</text>
<text x="168.8" y="155.6">1</text>
<text x="187.8" y="155.6">8</text>
<text x="39.3" y="158.2">8</text>
<text x="39.3" y="160.7">9</text>
<text x="43.8" y="156.9">A5</text>
<text x="43.8" y="159.4">A6</text>
<text x="43.8" y="162">A7</text>
<text x="52.2" y="162">B6</text>
<text x="52.2" y="159.4">B5</text>
<text x="52.2" y="156.9">B4</text>
<text x="58.3" y="160.7">12</text>
<text x="58.3" y="158.2">13</text>
<text x="104.8" y="156.9">6</text>
<text x="168.8" y="158.2">2</text>
<text x="168.8" y="160.7">3</text>
<text x="173.4" y="156.9">VCC</text>
<text x="173.4" y="159.4">IN</text>
<text x="173.4" y="162">SD#</text>
<text x="181.2" y="159.4">HO</text>
<text x="181.5" y="162">VS</text>
<text x="181.5" y="156.9">VB</text>
<text x="187.8" y="160.7">6</text>
<text x="187.8" y="158.2">7</text>
<text x="38" y="163.3">10</text>
<text x="43.8" y="164.5">GND</text>
<text x="52.2" y="164.5">B7</text>
<text x="58.3" y="163.3">11</text>
<text x="168.8" y="163.3">4</text>
<text x="173.4" y="164.5">COM</text>
<text x="181.5" y="164.5">LO</text>
<text x="187.8" y="163.3">5</text>
</g>
<g font-size="2.2" fill="#000080">
<text x="41.8" y="8.3">U1</text>
<text x="180" y="11.1">D1</text>
<text x="64.6" y="23.6">100nF</text>
<text x="73.8" y="23.3">C5</text>
<text x="85" y="21">C6</text>
<text x="85" y="23.6">22uF</text>
<text x="181.5" y="20.5">U2</text>
<text x="207.9" y="22">C1</text>
<text x="212" y="23.6">1.5uF</text>
<text x="18.9" y="28.6">10uF</text>
<text x="26.3" y="24.6">C2</text>
<text x="34.2" y="28.6">100nF</text>
<text x="36.7" y="26.1">C3</text>
<text x="224.4" y="24.8">R1</text>
<text x="246.3" y="25.8">Q1</text>
<text x="254.9" y="26.6">D2</text>
<text x="150.7" y="34.7">C4</text>
<text x="140.8" y="38.8">10uF</text>
<text x="206.6" y="37.5">R2</text>
<text x="246.3" y="38.5">Q2</text>
<text x="254.9" y="39.3">D3</text>
<text x="280.5" y="38.8">U4</text>
<text x="46.9" y="46.4">U3</text>
<text x="18.9" y="56.6">CN1</text>
<text x="83.7" y="58.9">R17</text>
<text x="180" y="56.8">D4</text>
<text x="39.2" y="64.2">100uF</text>
<text x="41.5" y="60.1">C9</text>
<text x="46.9" y="64.2">100nF</text>
<text x="48.4" y="61.4">C7</text>
<text x="181.5" y="66.2">U5</text>
<text x="207.9" y="67.8">C8</text>
<text x="212" y="69.3">1.5uF</text>
<text x="224.4" y="70.5">R3</text>
<text x="246.3" y="71.6">Q3</text>
<text x="84.7" y="75.4">LED1</text>
<text x="254.9" y="72.3">D5</text>
<text x="150.7" y="80.5">C10</text>
<text x="206.6" y="83.2">R4</text>
<text x="29.6" y="84.8">D7</text>
<text x="49.9" y="85.7">L1</text>
<text x="82.2" y="85.8">R5</text>
<text x="140.8" y="84.5">10uF</text>
<text x="246.3" y="84.3">Q4</text>
<text x="254.9" y="85">D6</text>
<text x="275.5" y="89.6">CN2</text>
<text x="26.3" y="93.2">C11</text>
<text x="44.3" y="94.7">U7</text>
<text x="48.9" y="90.4">330uH</text>
<text x="71" y="91.9">R6</text>
<text x="21.5" y="97.2">10uF</text>
<text x="32.6" y="100.8">C13</text>
<text x="169.8" y="97.5">D8</text>
<text x="29.8" y="106.4">470pF</text>
<text x="102.5" y="105.9">C14</text>
<text x="171.3" y="106.9">U6</text>
<text x="100.2" y="109.9">10uF</text>
<text x="197.7" y="108.4">C12</text>
<text x="201.8" y="109.9">1.5uF</text>
<text x="214.2" y="111.2">R7</text>
<text x="236.1" y="112.2">Q5</text>
<text x="244.7" y="113">D9</text>
<text x="59.3" y="116.3">R9</text>
<text x="74.5" y="116.3">R8</text>
<text x="130.7" y="125.2">10uF</text>
<text x="140.6" y="121.1">C15</text>
<text x="196.5" y="123.9">R10</text>
<text x="236.1" y="124.9">Q6</text>
<text x="244.7" y="125.7">D10</text>
<text x="270.4" y="125.2">U8</text>
<text x="41.8" y="137.9">U11</text>
<text x="73.3" y="138.9">C17</text>
<text x="102.7" y="140.4">U10</text>
<text x="169.8" y="143.2">D11</text>
<text x="73.3" y="144.5">100nF</text>
<text x="171.3" y="152.6">U9</text>
<text x="197.7" y="154.1">C16</text>
<text x="201.8" y="155.6">1.5uF</text>
<text x="214.2" y="156.9">R11</text>
<text x="236.1" y="157.9">Q7</text>
<text x="244.7" y="158.7">D12</text>
<text x="81.2" y="165.5">R16</text>
<text x="86.2" y="165.5">R15</text>
<text x="91.3" y="165.5">R14</text>
<text x="96.4" y="165.5">R13</text>
<text x="140.6" y="166.8">C18</text>
<text x="130.7" y="170.9">10uF</text>
<text x="196.5" y="169.6">R12</text>
<text x="236.1" y="170.6">Q8</text>
<text x="244.7" y="171.4">D13</text>
</g>
<g font-size="2.2" fill="#00f">
<text x="146.6" y="7.8">+12</text>
<text x="12.7" y="17.2">+BAT</text>
<text x="18.5" y="12.1">GND</text>
<text x="90.6" y="14.7">+5</text>
<text x="244.7" y="15.4">+BAT</text>
<text x="41.8" y="19.7">AMS1117</text>
<text x="180" y="18.2">IN5819</text>
<text x="163.7" y="26.1">Moter PWM1</text>
<text x="224.4" y="29.9">20R</text>
<text x="254.9" y="29.1">IN5819</text>
<text x="74.9" y="34.2">GND</text>
<text x="21.5" y="39.3">GND</text>
<text x="181.5" y="36.8">IR2104</text>
<text x="254.9" y="41.8">IN5819</text>
<text x="93.1" y="47.7">+BAT</text>
<text x="206.6" y="42.6">20R</text>
<text x="259.8" y="45.1">GND</text>
<text x="270.4" y="46.4">A1</text>
<text x="70.2" y="52.8">GND</text>
<text x="146" y="52">GND</text>
<text x="146.6" y="53.5">+12</text>
<text x="262.2" y="52.8">+5</text>
<text x="270.4" y="49">B1</text>
<text x="245" y="54.5">GND</text>
<text x="83.7" y="61.4">10K</text>
<text x="180" y="63.9">IN5819</text>
<text x="244.7" y="61.1">+BAT</text>
<text x="11.3" y="66.7">ZX-XH2.54-2PZZ</text>
<text x="163.7" y="71.8">Moter PWM2</text>
<text x="224.4" y="75.6">20R</text>
<text x="254.9" y="74.9">IN5819</text>
<text x="22.1" y="81.5">+12</text>
<text x="98.2" y="80.7">GND</text>
<text x="181.5" y="82.5">IR2104</text>
<text x="105.8" y="88.3">+BAT</text>
<text x="206.6" y="88.3">20R</text>
<text x="254.9" y="87.6">IN5819</text>
<text x="29.6" y="91.9">IN5819</text>
<text x="71" y="94.4">180R</text>
<text x="82.2" y="90.9">0.22R</text>
<text x="136.4" y="94.2">+12</text>
<text x="265.3" y="92.1">B1</text>
<text x="265.3" y="94.7">A1</text>
<text x="146" y="97.7">GND</text>
<text x="234.5" y="101.8">+BAT</text>
<text x="265.3" y="97.2">A2</text>
<text x="265.3" y="99.8">B2</text>
<text x="169.8" y="104.6">IN5819</text>
<text x="245" y="102.8">GND</text>
<text x="44.3" y="109.9">MC34063</text>
<text x="153.5" y="112.5">Moter PWM3</text>
<text x="21.5" y="118">GND</text>
<text x="214.2" y="116.3">20R</text>
<text x="244.7" y="115.5">IN5819</text>
<text x="59.3" y="121.3">10K</text>
<text x="74.5" y="121.3">1.2K</text>
<text x="85" y="125.7">GND</text>
<text x="97.7" y="123.1">GND</text>
<text x="171.3" y="123.1">IR2104</text>
<text x="196.5" y="129">20R</text>
<text x="244.7" y="128.2">IN5819</text>
<text x="249.7" y="131.5">GND</text>
<text x="13.9" y="132.3">GND</text>
<text x="65.9" y="137.3">+5</text>
<text x="82.5" y="134.8">GND</text>
<text x="96.4" y="134.8">+5</text>
<text x="260.2" y="132.8">A2</text>
<text x="260.2" y="135.3">B2</text>
<text x="26.5" y="142.9">Moter PWM12</text>
<text x="135.8" y="138.4">GND</text>
<text x="136.4" y="139.9">+12</text>
<text x="234.9" y="140.9">GND</text>
<text x="252.1" y="139.1">+5</text>
<text x="26.5" y="145.5">Moter PWM23</text>
<text x="26.5" y="148">Moter PWM34</text>
<text x="97.7" y="145.5">PWM1</text>
<text x="97.7" y="148">PWM2</text>
<text x="234.5" y="147.5">+BAT</text>
<text x="26.5" y="150.6">Moter PWM45</text>
<text x="97.7" y="150.6">PWM3</text>
<text x="97.7" y="153.1">PWM4</text>
<text x="169.8" y="150.3">IN5819</text>
<text x="102.7" y="160.7">ZX-XH2.54-6PZZ</text>
<text x="151" y="158.2">Moter PWM4</text>
<text x="214.2" y="162">20R</text>
<text x="244.7" y="161.2">IN5819</text>
<text x="41.8" y="168.3">74LVC245</text>
<text x="81.2" y="168.1">10K</text>
<text x="86.2" y="168.1">10K</text>
<text x="91.3" y="168.1">10K</text>
<text x="96.4" y="168.1">10K</text>
<text x="171.3" y="168.8">IR2104</text>
<text x="244.7" y="173.9">IN5819</text>
<text x="196.5" y="174.7">20R</text>
<text x="31.7" y="181.5">GND</text>
<text x="64.7" y="181.5">GND</text>
<text x="97.7" y="181.5">GND</text>
<text x="135.8" y="184.1">GND</text>
<text x="234.9" y="189.2">GND</text>
</g>
<g font-size="2.2" fill="#a00000">
<text x="200.5" y="170.9">Title</text>
<text x="200.5" y="178.5">Size</text>
<text x="213.2" y="178.5">Number</text>
<text x="264" y="178.5">Revision</text>
<text x="201.8" y="182.3">A4</text>
<text x="200.5" y="188.7">File:</text>
<text x="200.5" y="186.1">Date:</text>
<text x="251.3" y="188.7">Drawn By:</text>
<text x="251.3" y="186.1">Sheet</text>
<text x="259.5" y="186.1">Of</text>
</g>
</svg>
